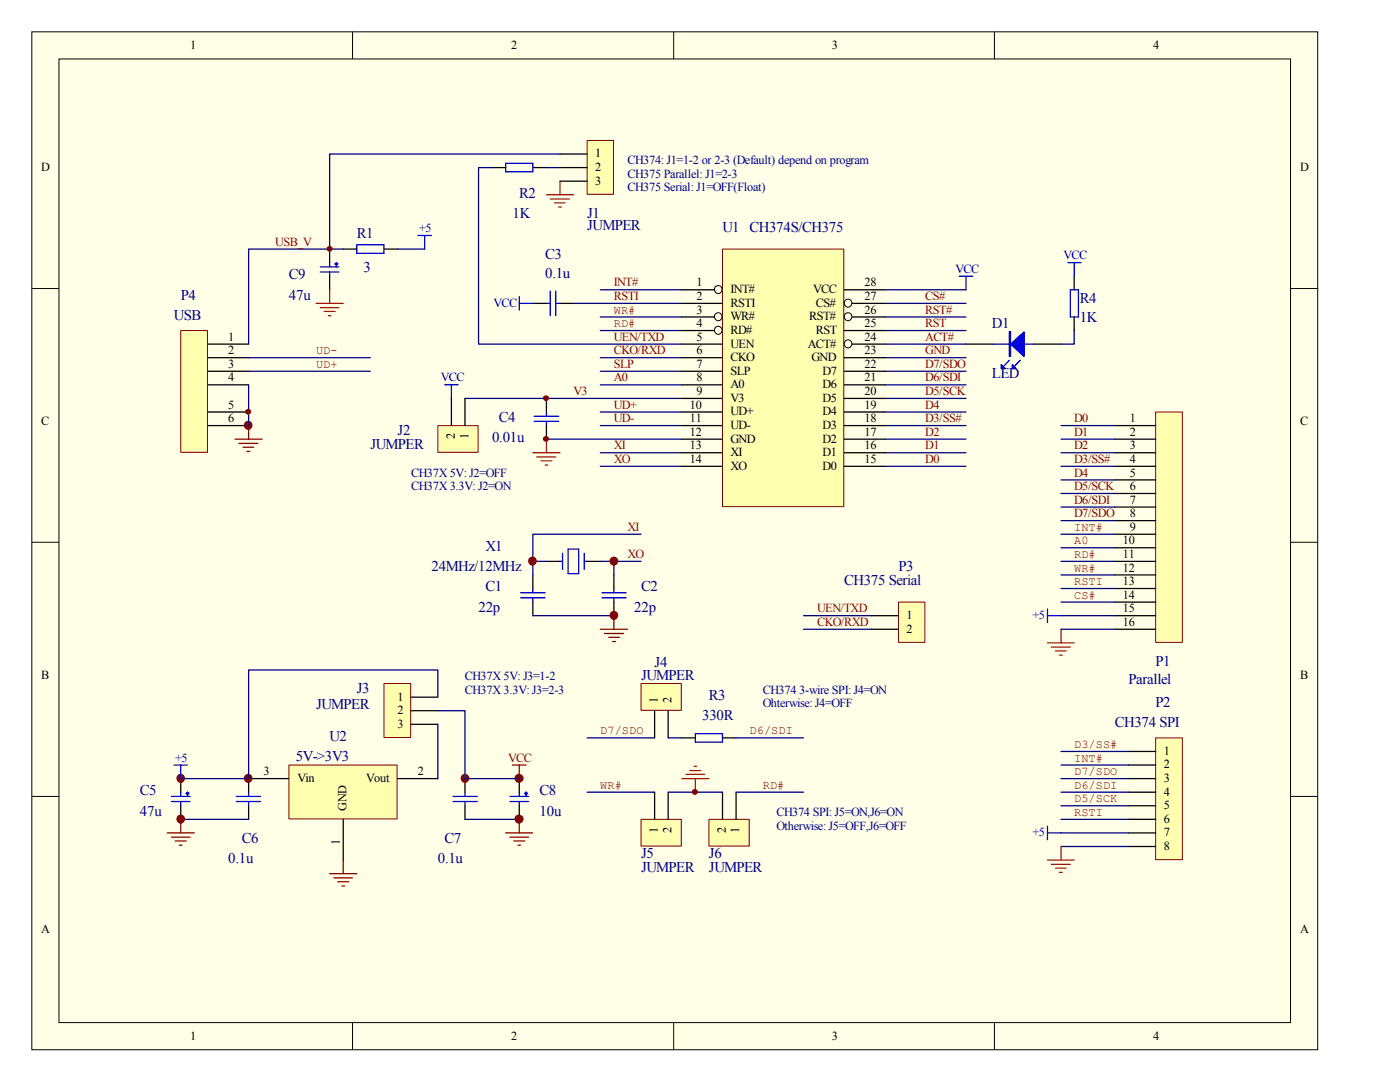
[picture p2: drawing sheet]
<svg xmlns="http://www.w3.org/2000/svg" width="279mm" height="216mm" viewBox="0 0 279 216" stroke-linecap="round" stroke-linejoin="round" font-family="sans-serif">
<path d="M6.3 6.3h256.7v203.2h-256.7z" fill="#ffffe8"/>
<g fill="none" stroke="#000" stroke-width=".2">
<path d="M6.3 6.3h256.7v203.2h-256.7zM11.8 11.8h245.8v192.2h-245.8zM70.4 6.3v5.5M134.5 6.3v5.5M198.5 6.3v5.5M6.3 57.6h5.5M257.6 57.6h5.5M6.3 108.2h5.5M257.6 108.2h5.5M6.3 158.9h5.5M257.6 158.9h5.5M70.4 204.1v5.4"/>
<path d="M134.5 204.1v5.4M198.5 204.1v5.4"/>
</g>
<g fill="none" stroke="#00f" stroke-width=".25">
<path d="M34.2 159.9h3.7M34.2 158.9h3.7M36.1 158.1v.8M36.1 159.9v.9M37.2 158.3l.2 .3 .3-.3M37.2 158.3h.5M37.4 158.1l-.2 .2M37.4 158.1l.3 .2M37.4 158.1v.8M47.2 159.9h4.8M47.2 158.9h4.8M49.6 158.1v.8"/>
<path d="M49.6 159.9v.9"/>
</g>
<path d="M36.1 155.4v2.7M49.6 155.4v2.7M36.1 160.8v2.7M49.6 160.8v2.7" fill="none" stroke="#000" stroke-width=".25"/>
<path d="M33.4 166.2h5.4M34.2 167h3.7M35 167.8h2.2M35.8 168.7h.5M36.1 163.5v2.7" fill="none" stroke="#800000" stroke-width=".25"/>
<path d="M57.7 152.7h21.5v10.7h-21.5z" fill="#ffffb0"/>
<path d="M57.7 152.7h21.5v10.7h-21.5z" fill="none" stroke="#800000" stroke-width=".2"/>
<path d="M49.6 155.4h8.1M79.3 155.4h8.1M92.8 155.4v2.7M103.6 155.4v2.7M68.5 163.5v8.1M92.8 160.8v2.7M103.6 160.8v2.7" fill="none" stroke="#000" stroke-width=".25"/>
<g fill="none" stroke="#00f" stroke-width=".25">
<path d="M90.4 159.9h4.8M90.4 158.9h4.8M92.8 158.1v.8M92.8 159.9v.9M101.8 159.9h3.7M101.8 158.9h3.7M103.6 158.1v.8M103.6 159.9v.9M104.7 158.3l.3 .3 .2-.3M104.7 158.3h.5M105 158.1l-.3 .2M105 158.1l.2 .2"/>
<path d="M105 158.1v.8"/>
</g>
<path d="M102.3 152.7h2.7M103.6 152.7v2.7M65.8 174.3h5.4M66.6 175.2h3.8M67.4 175.9h2.2M68.2 176.8h.5M68.5 171.6v2.7M100.9 166.2h5.4M101.8 167h3.7M102.5 167.8h2.2M103.4 168.7h.5M103.6 163.5v2.7" fill="none" stroke="#800000" stroke-width=".25"/>
<path d="M36.1 163.5h13.5M92.8 163.5h10.8" fill="none" stroke="#000080" stroke-width=".25"/>
<g fill="#800000" stroke="#800000" stroke-width=".2">
<circle cx="92.8" cy="155.3" r=".77"/>
<circle cx="36.1" cy="155.3" r=".77"/>
<circle cx="36.1" cy="163.4" r=".77"/>
<circle cx="103.6" cy="155.3" r=".8"/>
<circle cx="103.6" cy="163.4" r=".8"/>
<circle cx="49.5" cy="155.3" r=".77"/>
</g>
<path d="M36.2 66h5.2v24.3h-5.2z" fill="#ffffb0"/>
<path d="M36.1 66h5.3v24.3h-5.3z" fill="none" stroke="#800000" stroke-width=".2"/>
<g fill="none" stroke="#000" stroke-width=".25">
<path d="M98.2 33.4h2.7M106.3 33.4h2.8M68.5 49.7h2.7M76.6 49.7h2.7M41.5 68.7h8.1M41.5 71.4h8.1M41.5 74.1h8.1M41.5 76.8h8.1M106.3 60.5h2.8M109.1 79.5v2.7M111.8 60.5h2.7M41.5 82.2h8.1"/>
<path d="M41.5 84.9h8.1M109.1 84.9v2.7M106.3 114.7v2.7M109.1 112h2.7M117.2 112h2.6M122.5 114.7v2.7M106.3 120.1v2.8M122.5 120.1v2.8"/>
</g>
<path d="M46.9 87.6h5.4M47.7 88.5h3.8M48.5 89.2h2.1M49.3 90.1h.6M49.6 84.9v2.7M119.8 125.6h5.4M120.6 126.4h3.9M121.5 127.2h2.1M122.3 128h.6M122.5 122.9v2.7" fill="none" stroke="#800000" stroke-width=".25"/>
<g fill="none" stroke="#00f" stroke-width=".25">
<path d="M100.9 32.6h5.4v1.7h-5.4zM71.2 48.9h5.4v1.6h-5.4zM83.4 47h2.7M84.8 47v2.7M103.6 59.2v2.7M109.8 58.1v4.9M110.9 58.1v4.9M191.4 55.1h2.7M192.8 55.1v2.7M103.6 60.5h2.7M109.1 60.5h.7M110.9 60.5h.9"/>
<path d="M106.6 84.1h4.9M106.6 83.1h4.9M109.1 82.2v.9M109.1 84.1v.8M103.9 119.3h4.9M103.9 118.3h4.9M106.3 117.4v.9M106.3 119.3v.8M111.8 112h.5M112.3 110.4v3.2M113.4 109.6h2.1v4.9h-2.1zM116.6 110.4v3.2"/>
<path d="M116.6 112h.6M120.1 119.3h4.9M120.1 118.3h4.9M122.5 117.4v.9M122.5 119.3v.8M34.7 152.7h2.7M36.1 152.7v2.7"/>
</g>
<g fill="none" stroke="#000080" stroke-width=".25">
<path d="M68.5 49.7h-18.9v19M79.3 49.7h5.5M119.8 57.8h16.3M176.6 57.8h16.2M49.6 71.4h24.3M49.6 74.1h24.3M49.6 76.8v8.1M92.8 79.5h43.3M114.5 60.5h21.6M119.8 76.8h16.3M119.8 66h16.3M119.8 63.2h16.3"/>
<path d="M176.6 71.4h16.2M176.6 74.1h16.2M176.6 79.5h16.2M176.6 76.8h16.2M176.6 68.7h16.2M176.6 60.5h16.2M119.8 93h16.3M119.8 90.3h16.3M119.8 84.9h16.3M119.8 82.2h16.3M176.6 93h16.2M176.6 90.3h16.2"/>
<path d="M176.6 87.6h16.2M176.6 84.9h16.2M176.6 82.2h16.2M106.3 112h2.8M119.8 112h8.1M122.5 112v2.7M127.9 106.6h-21.6v8.1M106.3 122.9h16.2"/>
</g>
<g fill="#800000" stroke="#800000" stroke-width=".2">
<circle cx="122.5" cy="111.9" r=".77"/>
<circle cx="106.2" cy="111.9" r=".77"/>
<circle cx="122.5" cy="122.8" r=".77"/>
<circle cx="49.5" cy="84.9" r=".77"/>
</g>
<path d="M109.1 38.9h5.4M109.8 39.7h3.8M111.8 36.2v2.7M110.7 40.5h2.1M111.5 41.3h.5M106.3 90.3h5.5M107.1 91.2h3.8M107.9 91.9h2.3M108.8 92.8h.5M109.1 87.6v2.7" fill="none" stroke="#f00" stroke-width=".25"/>
<path d="M230.7 82.3h5.3v45.9h-5.3z" fill="#ffffb0"/>
<path d="M230.6 82.2h5.4v46h-5.4z" fill="none" stroke="#800000" stroke-width=".2"/>
<g fill="none" stroke="#000" stroke-width=".25">
<path d="M222.5 84.9h8.1M222.5 87.6h8.1M222.5 90.3h8.1M222.5 93h8.1M222.5 95.8h8.1M222.5 98.5h8.1M222.5 101.2h8.1M222.5 103.9h8.1M222.5 106.6h8.1M222.5 109.3h8.1M222.5 112h8.1M222.5 114.7h8.1"/>
<path d="M222.5 117.4h8.1M222.5 120.1h8.1M222.5 122.9h8.1M222.5 125.6h8.1"/>
</g>
<path d="M209 121.5v2.7M209 122.9h2.8" fill="none" stroke="#00f" stroke-width=".25"/>
<path d="M209 128.3h5.4M209.8 129.1h3.8M210.7 129.9h2.1M211.4 130.7h.6M211.8 125.6v2.7" fill="none" stroke="#f00" stroke-width=".25"/>
<g fill="none" stroke="#000080" stroke-width=".25">
<path d="M211.8 84.9h10.7M211.8 87.6h10.7M211.8 90.3h10.7M211.8 93h10.7M211.8 95.8h10.7M211.8 98.5h10.7M211.8 117.4h10.7M211.8 114.7h10.7M211.8 112h10.7M211.8 109.3h10.7M211.8 106.6h10.7M211.8 103.9h10.7"/>
<path d="M211.8 101.2h10.7M211.8 125.6h10.7M211.8 122.9h10.7M211.8 120.1h10.7"/>
</g>
<path d="M230.7 147.3h5.3v24.2h-5.3z" fill="#ffffb0"/>
<path d="M230.6 147.2h5.4v24.3h-5.4z" fill="none" stroke="#800000" stroke-width=".2"/>
<path d="M136.1 147.2h2.7M144.2 147.2h2.7M225.2 149.9h5.4M225.2 152.7h5.4M225.2 155.4h5.4M225.2 158.1h5.4M225.2 160.8h5.4M225.2 163.5h5.4M225.2 166.2h5.4M225.2 168.9h5.4" fill="none" stroke="#000" stroke-width=".25"/>
<path d="M117.2 158.1h13.4M117.2 147.2h13.4M146.9 158.1h13.5M146.9 147.2h13.5M211.8 149.9h13.4M211.8 152.7h13.4M211.8 155.4h13.4M211.8 158.1h13.4M211.8 160.8h13.4M211.8 163.5h13.4M211.8 166.2h13.4M211.8 168.9h13.4" fill="none" stroke="#000080" stroke-width=".25"/>
<path d="M138.8 146.4h5.4v1.7h-5.4zM209 164.8v2.8M209 166.2h2.8" fill="none" stroke="#00f" stroke-width=".25"/>
<path d="M136.1 155.4h5.4M136.9 154.5h3.7M137.7 153.8h2.2M138.5 152.9h.5M138.8 155.4v2.7M209 171.6h5.4M209.8 172.5h3.8M210.7 173.2h2.1M211.4 174.1h.6M211.8 168.9v2.7" fill="none" stroke="#f00" stroke-width=".25"/>
<path d="M179.4 120.2h5.2v8h-5.2z" fill="#ffffb0"/>
<path d="M179.3 120.1h5.3v8.1h-5.3z" fill="none" stroke="#800000" stroke-width=".2"/>
<path d="M173.9 122.9h5.4M173.9 125.6h5.4" fill="none" stroke="#000" stroke-width=".25"/>
<path d="M160.4 122.9h13.5M160.4 125.6h13.5" fill="none" stroke="#000080" stroke-width=".25"/>
<path d="M88.7 76.8h2.7M90.1 76.8v2.7" fill="none" stroke="#00f" stroke-width=".25"/>
<path d="M128 136.5h8v5.2h-8z" fill="#ffffb0"/>
<path d="M127.9 136.4h8.1v5.3h-8.1z" fill="none" stroke="#800000" stroke-width=".2"/>
<path d="M130.6 141.8v5.4M133.3 141.8v5.4" fill="none" stroke="#000" stroke-width=".25"/>
<path d="M128 163.6h8v5.2h-8z" fill="#ffffb0"/>
<path d="M127.9 163.5h8.1v5.3h-8.1z" fill="none" stroke="#800000" stroke-width=".2"/>
<path d="M130.6 158.1v5.4M133.3 158.1v5.4" fill="none" stroke="#000" stroke-width=".25"/>
<path d="M141.6 163.6h7.9v5.2h-7.9z" fill="#ffffb0"/>
<path d="M141.5 163.5h8v5.3h-8z" fill="none" stroke="#800000" stroke-width=".2"/>
<path d="M144.2 158.1v5.4M146.9 158.1v5.4" fill="none" stroke="#000" stroke-width=".25"/>
<path d="M133.3 158.1h10.9" fill="none" stroke="#000080" stroke-width=".25"/>
<path d="M76.7 136.5h5.3v10.7h-5.3z" fill="#ffffb0"/>
<path d="M76.6 136.4h5.4v10.8h-5.4z" fill="none" stroke="#800000" stroke-width=".2"/>
<path d="M65.8 49.7v2.7M65.8 55.1v2.7M82 139.1h5.4M82 141.8h5.4M82 144.5h5.4" fill="none" stroke="#000" stroke-width=".25"/>
<path d="M36.1 155.4h13.5M92.8 155.4h10.8" fill="none" stroke="#000080" stroke-width=".25"/>
<path d="M63.9 54.3h3.7M63.9 53.3h3.7M65.8 52.4v.9M65.8 54.3v.8M66.9 52.7l.2 .2 .3-.2M66.9 52.7h.5M67.1 52.4l-.2 .3M67.1 52.4l.3 .3M67.1 52.4v.9" fill="none" stroke="#00f" stroke-width=".25"/>
<path d="M65.8 57.8v2.7M63.1 60.5h5.4M63.9 61.4h3.7M64.7 62.1h2.2M65.5 63h.5" fill="none" stroke="#f00" stroke-width=".25"/>
<path d="M87.5 85h7.9v5.3h-7.9z" fill="#ffffb0"/>
<path d="M87.4 84.9h8v5.4h-8z" fill="none" stroke="#800000" stroke-width=".2"/>
<path d="M214.4 55.1v2.7M90.1 79.5v5.4M92.8 79.5v5.4M192.8 68.7h5.4M206.3 68.7h5.5M214.4 63.2v2.8" fill="none" stroke="#000" stroke-width=".25"/>
<path d="M213.1 52.4h2.6M213.6 57.8h1.6v5.4h-1.6zM214.4 52.4v2.7M198.2 68.7h8.1M201.4 71.9l-1 1.1M203.6 71.9l-1.1 1.1" fill="none" stroke="#00f" stroke-width=".25"/>
<g fill="#00f" stroke="#00f" stroke-width=".25">
<path d="M201.7 68.7l2.7-2.5v4.9z" fill-rule="evenodd"/>
<path d="M201.4 66.2h.3v4.9h-.3z" fill-rule="evenodd"/>
<path d="M199.8 72.7l.9 .9h-.9z" fill-rule="evenodd"/>
<path d="M202 72.7l.8 .9h-.8z" fill-rule="evenodd"/>
</g>
<path d="M214.4 66v2.7h-2.6" fill="none" stroke="#000080" stroke-width=".25"/>
<path d="M144.3 49.8h24.1v51.3h-24.1z" fill="#ffffb0"/>
<path d="M144.2 49.7h24.2v51.4h-24.2z" fill="none" stroke="#800000" stroke-width=".2"/>
<g fill="none" stroke="#000" stroke-width=".2">
<circle cx="143.3" cy="57.8" r=".77"/>
<circle cx="143.3" cy="65.9" r=".77"/>
<circle cx="143.3" cy="63.2" r=".77"/>
<circle cx="169.2" cy="68.6" r=".77"/>
<circle cx="169.2" cy="63.2" r=".77"/>
<circle cx="169.2" cy="60.5" r=".77"/>
</g>
<g fill="none" stroke="#000" stroke-width=".25">
<path d="M136.1 57.8h6.5M168.5 57.8h8.1M136.1 60.5h8.1M136.1 63.2h6.5M136.1 66h6.5M136.1 74.1h8.1M136.1 76.8h8.1M136.1 79.5h8.1M136.1 68.7h8.1M136.1 71.4h8.1M168.5 66h8.1M168.5 74.1h8.1"/>
<path d="M168.5 76.8h8.1M168.5 79.5h8.1M168.5 71.4h8.1M170.1 60.5h6.5M170.1 63.2h6.5M170.1 68.7h6.5M136.1 82.2h8.1M136.1 84.9h8.1M136.1 87.6h8.1M136.1 90.3h8.1M136.1 93h8.1M168.5 82.2h8.1"/>
<path d="M168.5 84.9h8.1M168.5 87.6h8.1M168.5 90.3h8.1M168.5 93h8.1"/>
</g>
<path d="M117.3 28.1h5.1v10.7h-5.1z" fill="#ffffb0"/>
<path d="M117.2 28h5.2v10.8h-5.2z" fill="none" stroke="#800000" stroke-width=".2"/>
<path d="M111.8 30.7h5.4M111.8 33.4h5.4M111.8 36.2h5.4" fill="none" stroke="#000" stroke-width=".25"/>
<path d="M98.2 33.4h-2.7v35.3h40.6M109.1 33.4h2.7M111.8 30.7h-46v19M119.8 71.4h16.3M119.8 74.1h16.3M176.6 63.2h16.2M176.6 66h16.2M109.1 87.6h27M87.4 139.1v-5.4h-37.8v21.7M87.4 141.8h5.4v13.6M87.4 144.5v10.9M133.3 147.2h2.8" fill="none" stroke="#000080" stroke-width=".25"/>
<g fill="#800000" stroke="#800000" stroke-width=".2">
<circle cx="49.5" cy="82.2" r=".5"/>
<circle cx="109" cy="79.4" r=".5"/>
<circle cx="109" cy="87.6" r=".5"/>
<circle cx="138.7" cy="158" r=".5"/>
<circle cx="65.8" cy="49.6" r=".5"/>
</g>
<g font-size="3" fill="#000080">
<text x="103.6" y="39.5">R2</text>
<text x="71.2" y="47.6">R1</text>
<text x="102.3" y="43.5">1K</text>
<text x="117.2" y="43.5">J1</text>
<text x="117.2" y="45.9">JUMPER</text>
<text x="144.2" y="46.2">U1 CH374S/CH375</text>
<text x="108.8" y="51.6">C3</text>
<text x="36.1" y="59.8">P4</text>
<text x="57.7" y="55.7">C9</text>
<text x="57.7" y="59.8">47u</text>
<text x="72.6" y="54.4">3</text>
<text x="108.8" y="55.4">0.1u</text>
<text x="34.7" y="63.8">USB</text>
<text x="198" y="65.4">D1</text>
<text x="215.5" y="60.5">R4</text>
<text x="215.5" y="64.3">1K</text>
<text x="198" y="75.4">LED</text>
<text x="73.9" y="89.6">JUMPER</text>
<text x="79.3" y="86.9">J2</text>
<text x="98.2" y="88.2">0.01u</text>
<text x="99.6" y="84.2">C4</text>
<text x="86.1" y="114">24MHz/12MHz</text>
<text x="96.9" y="109.9">X1</text>
<text x="179.3" y="114">P3</text>
<text x="96.9" y="118">C1</text>
<text x="127.9" y="118">C2</text>
<text x="168.5" y="116.7">CH375 Serial</text>
<text x="95.5" y="122.1">22p</text>
<text x="126.6" y="122.1">22p</text>
<text x="127.9" y="135.6">JUMPER</text>
<text x="130.6" y="133.2">J4</text>
<text x="225.2" y="136.4">Parallel</text>
<text x="230.6" y="132.9">P1</text>
<text x="63.1" y="141.6">JUMPER</text>
<text x="71.2" y="138.3">J3</text>
<text x="140.1" y="143.8">330R</text>
<text x="141.5" y="139.7">R3</text>
<text x="230.6" y="141.1">P2</text>
<text x="65.8" y="147.8">U2</text>
<text x="222.5" y="145.1">CH374 SPI</text>
<text x="59" y="151.9">5V-&gt;3V3</text>
<text x="27.9" y="158.7">C5</text>
<text x="107.7" y="158.7">C8</text>
<text x="27.9" y="162.7">47u</text>
<text x="107.7" y="162.7">10u</text>
<text x="45.6" y="172.2">0.1u</text>
<text x="48.3" y="168.1">C6</text>
<text x="87.4" y="172.2">0.1u</text>
<text x="88.7" y="168.1">C7</text>
<text x="127.9" y="171.1">J5</text>
<text x="141.5" y="171.1">J6</text>
<text x="127.9" y="174.1">JUMPER</text>
<text x="141.5" y="174.1">JUMPER</text>
</g>
<g font-size="2.5">
<text x="37.9" y="9.7">1</text>
<text x="102" y="9.7">2</text>
<text x="166" y="9.7">3</text>
<text x="230.1" y="9.7">4</text>
<text x="8.2" y="34.1">D</text>
<text x="118.8" y="31.4">1</text>
<text x="118.8" y="34.1">2</text>
<text x="259.5" y="34.1">D</text>
<text x="118.8" y="36.8">3</text>
<text x="139" y="57.2">1</text>
<text x="139" y="59.9">2</text>
<text x="145.8" y="58.5">INT#</text>
<text x="162.3" y="58.5">VCC</text>
<text x="172.6" y="59.9">27</text>
<text x="172.6" y="57.2">28</text>
<text x="139" y="62.6">3</text>
<text x="139" y="65.3">4</text>
<text x="145.8" y="61.2">RSTI</text>
<text x="145.8" y="63.9">WR#</text>
<text x="161.5" y="63.9">RST#</text>
<text x="162.8" y="61.2">CS#</text>
<text x="172.6" y="62.6">26</text>
<text x="172.6" y="65.3">25</text>
<text x="45.6" y="68">1</text>
<text x="45.6" y="70.7">2</text>
<text x="139" y="68">5</text>
<text x="139" y="70.7">6</text>
<text x="145.8" y="66.6">RD#</text>
<text x="145.8" y="69.3">UEN</text>
<text x="161.2" y="69.3">ACT#</text>
<text x="162.8" y="66.6">RST</text>
<text x="172.6" y="68">24</text>
<text x="172.6" y="70.7">23</text>
<text x="45.6" y="73.4">3</text>
<text x="45.6" y="76.1">4</text>
<text x="139" y="73.4">7</text>
<text x="139" y="76.1">8</text>
<text x="145.8" y="74.8">SLP</text>
<text x="145.8" y="77.5">A0</text>
<text x="145.8" y="72.1">CKO</text>
<text x="162" y="72.1">GND</text>
<text x="164.2" y="77.5">D6</text>
<text x="164.2" y="74.8">D7</text>
<text x="172.6" y="76.1">21</text>
<text x="172.6" y="73.4">22</text>
<text x="45.6" y="81.5">5</text>
<text x="137.7" y="81.5">10</text>
<text x="139" y="78.8">9</text>
<text x="145.8" y="80.2">V3</text>
<text x="145.8" y="82.9">UD+</text>
<text x="164.2" y="80.2">D5</text>
<text x="164.2" y="82.9">D4</text>
<text x="172.6" y="78.8">20</text>
<text x="172.6" y="81.5">19</text>
<text x="8.2" y="84.8">C</text>
<text x="45.6" y="84.2">6</text>
<text x="90.8" y="87.6" transform="rotate(-90 90.8 87.6)">2</text>
<text x="93.5" y="87.6" transform="rotate(-90 93.5 87.6)">1</text>
<text x="137.7" y="84.2">11</text>
<text x="137.7" y="87">12</text>
<text x="137.7" y="89.7">13</text>
<text x="145.8" y="85.6">UD-</text>
<text x="145.8" y="88.3">GND</text>
<text x="164.2" y="88.3">D2</text>
<text x="164.2" y="85.6">D3</text>
<text x="172.6" y="87">17</text>
<text x="172.6" y="89.7">16</text>
<text x="172.6" y="84.2">18</text>
<text x="225.5" y="84.2">1</text>
<text x="225.5" y="87">2</text>
<text x="225.5" y="89.7">3</text>
<text x="259.5" y="84.8">C</text>
<text x="137.7" y="92.4">14</text>
<text x="145.8" y="93.7">XO</text>
<text x="145.8" y="91">XI</text>
<text x="164.2" y="91">D1</text>
<text x="164.2" y="93.7">D0</text>
<text x="172.6" y="92.4">15</text>
<text x="225.5" y="92.4">4</text>
<text x="225.5" y="95.1">5</text>
<text x="225.5" y="97.8">6</text>
<text x="225.5" y="100.5">7</text>
<text x="225.5" y="103.2">8</text>
<text x="225.5" y="105.9">9</text>
<text x="224.1" y="108.6">10</text>
<text x="224.1" y="111.3">11</text>
<text x="224.1" y="114">12</text>
<text x="224.1" y="116.8">13</text>
<text x="224.1" y="119.5">14</text>
<text x="180.9" y="123.5">1</text>
<text x="224.1" y="122.2">15</text>
<text x="224.1" y="124.9">16</text>
<text x="180.9" y="126.2">2</text>
<text x="8.2" y="135.5">B</text>
<text x="259.5" y="135.5">B</text>
<text x="79.3" y="139.8">1</text>
<text x="79.3" y="142.5">2</text>
<text x="131.3" y="140.2" transform="rotate(-90 131.3 140.2)">1</text>
<text x="134" y="140.2" transform="rotate(-90 134 140.2)">2</text>
<text x="79.3" y="145.2">3</text>
<text x="52.6" y="154.7">3</text>
<text x="83.4" y="154.7">2</text>
<text x="232.2" y="150.6">1</text>
<text x="232.2" y="153.3">2</text>
<text x="59.4" y="156">Vin</text>
<text x="69.2" y="161.9" transform="rotate(-90 69.2 161.9)">GND</text>
<text x="73.1" y="156">Vout</text>
<text x="232.2" y="156">3</text>
<text x="232.2" y="158.8">4</text>
<text x="232.2" y="161.5">5</text>
<text x="131.3" y="166.2" transform="rotate(-90 131.3 166.2)">1</text>
<text x="134" y="166.2" transform="rotate(-90 134 166.2)">2</text>
<text x="144.9" y="166.2" transform="rotate(-90 144.9 166.2)">2</text>
<text x="147.5" y="166.2" transform="rotate(-90 147.5 166.2)">1</text>
<text x="232.2" y="164.2">6</text>
<text x="232.2" y="166.9">7</text>
<text x="67.8" y="168.7" transform="rotate(-90 67.8 168.7)">1</text>
<text x="232.2" y="169.6">8</text>
<text x="8.2" y="186.1">A</text>
<text x="259.5" y="186.1">A</text>
<text x="37.9" y="207.5">1</text>
<text x="102" y="207.5">2</text>
<text x="166" y="207.5">3</text>
<text x="230.1" y="207.5">4</text>
</g>
<g font-size="2.5" fill="#000080">
<text x="125.2" y="35.5">CH375 Parallel: J1=2-3</text>
<text x="125.2" y="32.8">CH374: J1=1-2 or 2-3 (Default) depend on program</text>
<text x="125.2" y="38.2">CH375 Serial: J1=OFF(Float)</text>
<text x="82" y="95.1">CH37X 5V: J2=OFF</text>
<text x="82" y="97.8">CH37X 3.3V: J2=ON</text>
<text x="92.8" y="135.7">CH37X 5V: J3=1-2</text>
<text x="92.8" y="138.4">CH37X 3.3V: J3=2-3</text>
<text x="152.2" y="138.4">CH374</text>
<text x="152.2" y="141.1">Ohterwise: J4=OFF</text>
<text x="159.5" y="138.4">3-wire SPI: J4=ON</text>
<text x="154.9" y="162.8">CH374 SPI: J5=ON,J6=ON</text>
<text x="154.9" y="165.5">Otherwise: J5=OFF,J6=OFF</text>
</g>
<g font-size="2.5" fill="#00f">
<text x="83.7" y="46.3">+5</text>
<text x="212.3" y="51.7">VCC</text>
<text x="190.7" y="54.4">VCC</text>
<text x="98.5" y="61.2">VCC</text>
<text x="88" y="76.1">VCC</text>
<text x="206.1" y="123.5">+5</text>
<text x="35" y="152">+5</text>
<text x="206.1" y="166.9">+5</text>
</g>
<g font-size="2.5" fill="#800000">
<text x="54.9" y="49">USB_V</text>
<text x="122.5" y="57.2">INT#</text>
<text x="122.5" y="59.9">RSTI</text>
<text x="184.7" y="59.9">CS#</text>
<text x="184.7" y="62.6">RST#</text>
<text x="184.7" y="65.3">RST</text>
<text x="122.5" y="68">UEN/TXD</text>
<text x="122.5" y="70.7">CKO/RXD</text>
<text x="184.7" y="68">ACT#</text>
<text x="184.7" y="70.7">GND</text>
<text x="122.5" y="76.1">A0</text>
<text x="122.5" y="73.4">SLP</text>
<text x="184.7" y="76.1">D6/SDI</text>
<text x="184.7" y="73.4">D7/SDO</text>
<text x="114.5" y="78.8">V3</text>
<text x="122.5" y="81.5">UD+</text>
<text x="184.7" y="81.5">D4</text>
<text x="184.7" y="78.8">D5/SCK</text>
<text x="122.5" y="84.2">UD-</text>
<text x="122.5" y="89.7">XI</text>
<text x="184.7" y="89.7">D1</text>
<text x="184.7" y="87">D2</text>
<text x="184.7" y="84.2">D3/SS#</text>
<text x="214.4" y="84.2">D0</text>
<text x="214.4" y="87">D1</text>
<text x="214.4" y="89.7">D2</text>
<text x="122.5" y="92.4">XO</text>
<text x="184.7" y="92.4">D0</text>
<text x="214.4" y="92.4">D3/SS#</text>
<text x="214.4" y="95.1">D4</text>
<text x="214.4" y="97.8">D5/SCK</text>
<text x="214.4" y="100.5">D6/SDI</text>
<text x="125.2" y="105.9">XI</text>
<text x="214.4" y="103.2">D7/SDO</text>
<text x="125.2" y="111.3">XO</text>
<text x="163.1" y="122.2">UEN/TXD</text>
<text x="163.1" y="124.9">CKO/RXD</text>
<text x="101.4" y="152">VCC</text>
</g>
<g font-size="2.4" fill="#800000">
<text x="122.5" y="62.6">WR#</text>
<text x="122.5" y="65.3">RD#</text>
<text x="63.1" y="70.7">UD-</text>
<text x="63.1" y="73.4">UD+</text>
<text x="214.4" y="105.9">INT#</text>
<text x="214.4" y="111.3">RD#</text>
<text x="214.4" y="108.6">A0</text>
<text x="214.4" y="116.8">RSTI</text>
<text x="214.4" y="114">WR#</text>
<text x="214.4" y="119.5">CS#</text>
<text x="119.8" y="146.6">D7/SDO</text>
<text x="149.6" y="146.6">D6/SDI</text>
<text x="214.4" y="149.3">D3/SS#</text>
<text x="214.4" y="154.7">D7/SDO</text>
<text x="214.4" y="152">INT#</text>
<text x="119.8" y="157.4">WR#</text>
<text x="152.2" y="157.4">RD#</text>
<text x="214.4" y="157.4">D6/SDI</text>
<text x="214.4" y="160.1">D5/SCK</text>
<text x="214.4" y="162.8">RSTI</text>
</g>
</svg>
